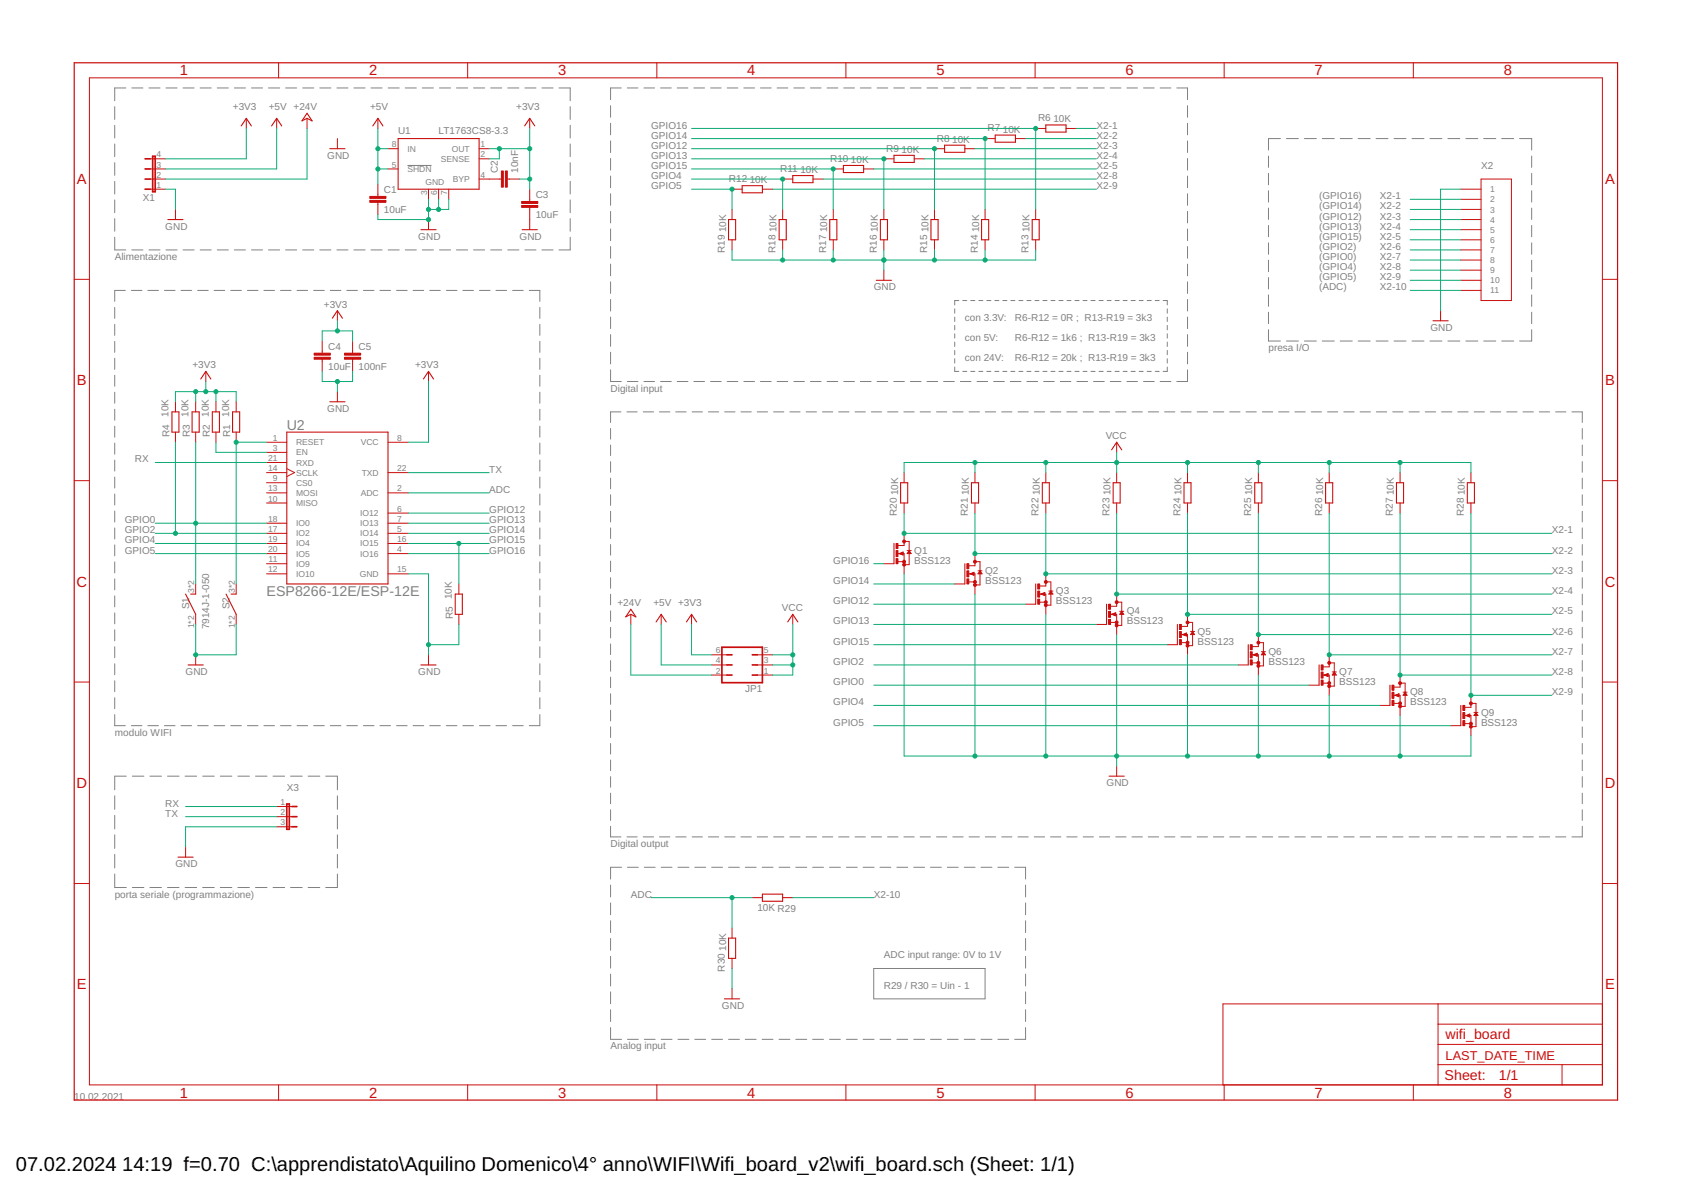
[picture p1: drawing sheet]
<svg xmlns="http://www.w3.org/2000/svg" width="297mm" height="210mm" viewBox="0 0 297 210" stroke-linecap="round" stroke-linejoin="round" font-family="sans-serif">
<g fill="none" stroke="#808080" stroke-width=".18">
<path d="M20.2 18.7v2.3M22.1 15.5h-1.9v2.2M23.2 15.5h1.9M26.2 15.5h1.9M29.1 15.5h2M32.2 15.5h1.9M35.2 15.5h1.9M38.2 15.5h1.9M41.2 15.5h1.9M44.2 15.5h1.9M47.2 15.5h1.9M50.2 15.5h1.9"/>
<path d="M53.2 15.5h1.9M56.2 15.5h1.9M59.2 15.5h1.9M62.2 15.5h1.9M65.2 15.5h1.9M68.2 15.5h1.9M71.2 15.5h1.9M74.2 15.5h1.9M77.2 15.5h1.9M80.2 15.5h1.9M83.2 15.5h1.9M86.2 15.5h1.9"/>
<path d="M89.2 15.5h1.9M92.2 15.5h1.9M95.2 15.5h2M98.2 15.5h2v2.2M100.2 18.7v2.3M107.3 18.6v2M109.1 15.5h-1.8v2M110.2 15.5h1.9M113.1 15.5h1.9M116 15.5h1.9M119 15.5h1.8M121.9 15.5h1.9"/>
<path d="M124.8 15.5h1.9M127.7 15.5h1.9M130.7 15.5h1.8M133.6 15.5h1.9M136.5 15.5h1.9M139.4 15.5h1.9M142.4 15.5h1.8M145.3 15.5h1.9M148.2 15.5h1.9M151.1 15.5h1.9M154.1 15.5h1.8M157 15.5h1.9"/>
<path d="M159.9 15.5h1.9M162.8 15.5h1.9M165.8 15.5h1.8M168.7 15.5h1.9M171.6 15.5h1.9M174.5 15.5h1.9M177.5 15.5h1.8M180.4 15.5h1.9M183.3 15.5h1.9M186.2 15.5h1.9M189.2 15.5h1.9M192.1 15.5h1.9"/>
<path d="M195 15.5h1.9M198 15.5h1.8M200.9 15.5h1.9M203.8 15.5h1.9M206.7 15.5h1.9v2M208.6 18.6v2M20.2 22v2.2M20.2 25.3v2.2M20.2 28.6v2.2M20.2 31.9v2.2M20.2 35.1v2.3M20.2 38.4v2.2"/>
<path d="M71.6 29.1h4.2M100.2 22v2.2M100.2 25.3v2.2M100.2 28.6v2.2M100.2 31.9v2.2M100.2 35.1v2.3M100.2 38.4v2.2M107.3 21.7v2M107.3 24.7v2.1M107.3 27.8v2.1M107.3 30.9v2.1M107.3 34v2.1"/>
<path d="M107.3 37.1v2.1M208.6 21.7v2M208.6 24.7v2.1M208.6 27.8v2.1M208.6 30.9v2.1M208.6 34v2.1M208.6 37.1v2.1M222.8 27.4v2M222.8 30.5v1.9M222.8 33.5v2M222.8 36.6v1.9M222.8 39.6v2"/>
<path d="M224.9 24.3h-2.1v2.1M226 24.3h2.1M229.1 24.3h2.1M232.3 24.3h2.1M235.4 24.3h2.1M238.6 24.3h2.1M241.7 24.3h2.1M244.9 24.3h2.1M248 24.3h2.1M251.2 24.3h2.1M254.3 24.3h2.1M257.5 24.3h2.1"/>
<path d="M260.6 24.3h2.1M263.8 24.3h2.1M266.9 24.3h2.1v2.1M269 27.4v2M269 30.5v1.9M269 33.5v2M269 36.6v1.9M269 39.6v2M20.2 41.7v2.2h1.9M20.2 54v1.9M20.2 57v1.9M20.2 60v1.9"/>
<path d="M22 51h-1.8v1.9M23.1 51h1.8M23.2 43.9h1.9M26 51h1.8M26.2 43.9h1.9M28.9 51h1.9M29.1 43.9h2M31.8 51h1.9M32.2 43.9h1.9M34.7 51h1.9M35.2 43.9h1.9M37.6 51h1.9"/>
<path d="M38.2 43.9h1.9M40.5 51h1.9M41.2 43.9h1.9M43.5 51h1.8M44.2 43.9h1.9M46.4 51h1.8M47.2 43.9h1.9M49.3 51h1.8M50.2 43.9h1.9M52.2 51h1.8M53.2 43.9h1.9M55.1 51h1.9"/>
<path d="M56.2 43.9h1.9M58 51h1.9M59.2 43.9h1.9M60.9 51h1.9M62.2 43.9h1.9M63.8 51h1.9M65.2 43.9h1.9M66.7 51h1.9M68.2 43.9h1.9M69.7 51h1.8M71.2 43.9h1.9M72.6 51h1.8"/>
<path d="M74.2 43.9h1.9M75.5 51h1.8M77.2 43.9h1.9M78.4 51h1.9M80.2 43.9h1.9M81.3 51h1.9M83.2 43.9h1.9M84.2 51h1.9M86.2 43.9h1.9M87.1 51h1.9M89.2 43.9h1.9M90 51h1.9"/>
<path d="M92.2 43.9h1.9M93 51h1.8v1.9M94.8 54v1.9M94.8 57v1.9M94.8 60v1.9M95.2 43.9h2M100.2 41.7v2.2h-2M107.3 40.2v2.1M107.3 43.3v2.1M107.3 46.4v2.1M107.3 49.5v2M107.3 52.6v2"/>
<path d="M107.3 55.7v2M107.3 58.8v2M167.7 54.3v.7M167.7 55.7v.8M167.7 57.2v.7M167.7 58.6v.8M168.4 52.8h-.7v.8M169.1 52.8h.7M170.5 52.8h.7M171.9 52.8h.7M173.3 52.8h.8M174.8 52.8h.7"/>
<path d="M176.1 52.8h.8M177.6 52.8h.7M179 52.8h.7M180.4 52.8h.7M181.8 52.8h.7M183.2 52.8h.7M184.6 52.8h.7M186 52.8h.7M187.4 52.8h.7M188.8 52.8h.7M190.2 52.8h.7M191.6 52.8h.8"/>
<path d="M193.1 52.8h.7M194.5 52.8h.7M195.9 52.8h.7M197.3 52.8h.7M198.7 52.8h.7M200.1 52.8h.7M201.5 52.8h.7M202.9 52.8h.7M204.3 52.8h.7v.8M205 54.3v.7M205 55.7v.8M205 57.2v.7"/>
<path d="M205 58.6v.8M208.6 40.2v2.1M208.6 43.3v2.1M208.6 46.4v2.1M208.6 49.5v2M208.6 52.6v2M208.6 55.7v2M208.6 58.8v2M222.8 57.9v2h2.1M222.8 42.7v2M222.8 45.7v2M222.8 48.7v2.1"/>
<path d="M222.8 51.8v2M222.8 54.8v2.1M226 59.9h2.1M229.1 59.9h2.1M232.3 59.9h2.1M235.4 59.9h2.1M238.6 59.9h2.1M241.7 59.9h2.1M244.9 59.9h2.1M248 59.9h2.1M251.2 59.9h2.1M254.3 59.9h2.1"/>
<path d="M257.5 59.9h2.1M260.6 59.9h2.1M263.8 59.9h2.1M269 42.7v2M269 45.7v2M269 48.7v2.1M269 51.8v2M269 54.8v2.1M269 57.9v2h-2.1M20.2 62.9v2M20.2 65.9v1.9M20.2 68.9v1.9"/>
<path d="M20.2 71.9v1.9M20.2 74.9v1.9M20.2 77.8v2M94.8 62.9v2M94.8 65.9v1.9M94.8 68.9v1.9M94.8 71.9v1.9M94.8 74.9v1.9M94.8 77.8v2M107.3 61.9v2M107.3 65v2h1.8M107.3 75.3v1.8"/>
<path d="M107.3 78.2v1.8M109.1 72.3h-1.8v1.9M110.1 72.3h1.8M110.2 67h1.9M113 72.3h1.8M113.1 67h1.9M115.8 72.3h1.9M116 67h1.9M118.7 72.3h1.8M119 67h1.8M121.6 72.3h1.8M121.9 67h1.9"/>
<path d="M124.4 72.3h1.8M124.8 67h1.9M127.3 72.3h1.8M127.7 67h1.9M130.2 72.3h1.8M130.7 67h1.8M133 72.3h1.8M133.6 67h1.9M135.9 72.3h1.8M136.5 67h1.9M138.7 72.3h1.8M139.4 67h1.9"/>
<path d="M141.6 72.3h1.8M142.4 67h1.8M144.5 72.3h1.8M145.3 67h1.9M147.3 72.3h1.8M148.2 67h1.9M150.2 72.3h1.8M151.1 67h1.9M153.1 72.3h1.8M154.1 67h1.8M155.9 72.3h1.8M157 67h1.9"/>
<path d="M158.8 72.3h1.8M159.9 67h1.9M161.6 72.3h1.8M162.8 67h1.9M164.5 72.3h1.8M165.8 67h1.8M167.4 72.3h1.8M167.7 60.1v.8M167.7 61.6v.7M167.7 63v.8M167.7 64.5v.7h.7M168.7 67h1.9"/>
<path d="M169.1 65.2h.7M170.2 72.3h1.8M170.5 65.2h.7M171.6 67h1.9M171.9 65.2h.7M173.1 72.3h1.8M173.3 65.2h.8M174.5 67h1.9M174.8 65.2h.7M176 72.3h1.8M176.1 65.2h.8M177.5 67h1.8"/>
<path d="M177.6 65.2h.7M178.8 72.3h1.8M179 65.2h.7M180.4 65.2h.7M180.4 67h1.9M181.7 72.3h1.8M181.8 65.2h.7M183.2 65.2h.7M183.3 67h1.9M184.5 72.3h1.9M184.6 65.2h.7M186 65.2h.7"/>
<path d="M186.2 67h1.9M187.4 72.3h1.8M187.4 65.2h.7M188.8 65.2h.7M189.2 67h1.9M190.2 65.2h.7M190.3 72.3h1.8M191.6 65.2h.8M192.1 67h1.9M193.1 65.2h.7M193.1 72.3h1.8M194.5 65.2h.7"/>
<path d="M195 67h1.9M195.9 65.2h.7M196 72.3h1.8M197.3 65.2h.7M198 67h1.8M198.7 65.2h.7M198.8 72.3h1.9M200.1 65.2h.7M200.9 67h1.9M201.5 65.2h.7M201.7 72.3h1.8M202.9 65.2h.7"/>
<path d="M203.8 67h1.9M204.6 72.3h1.8M205 64.5v.7h-.7M205 60.1v.8M205 61.6v.7M205 63v.8M207.4 72.3h1.8M208.6 61.9v2M208.6 65v2h-1.9M210.3 72.3h1.8M213.1 72.3h1.9M216 72.3h1.8"/>
<path d="M218.9 72.3h1.8M221.7 72.3h1.9M224.6 72.3h1.8M227.5 72.3h1.8M230.3 72.3h1.8M233.2 72.3h1.8M236.1 72.3h1.8M238.9 72.3h1.8M241.8 72.3h1.8M244.6 72.3h1.8M247.5 72.3h1.8M250.4 72.3h1.8"/>
<path d="M253.2 72.3h1.8M256.1 72.3h1.8M259 72.3h1.8M261.8 72.3h1.8M264.7 72.3h1.8M267.5 72.3h1.8M270.4 72.3h1.8M273.3 72.3h1.8M276.1 72.3h1.8v1.9M277.9 75.3v1.8M277.9 78.2v1.8M20.2 80.8v1.9"/>
<path d="M20.2 83.8v1.9M20.2 86.8v1.9M20.2 89.8v1.9M20.2 92.7v2M20.2 95.7v1.9M20.2 98.7v1.9M94.8 80.8v1.9M94.8 83.8v1.9M94.8 86.8v1.9M94.8 89.8v1.9M94.8 92.7v2M94.8 95.7v1.9"/>
<path d="M94.8 98.7v1.9M107.3 81.1v1.9M107.3 84v1.9M107.3 86.9v1.9M107.3 89.8v1.9M107.3 92.7v1.9M107.3 95.7v1.8M107.3 98.6v1.8M277.9 81.1v1.9M277.9 84v1.9M277.9 86.9v1.9M277.9 89.8v1.9"/>
<path d="M277.9 92.7v1.9M277.9 95.7v1.8M277.9 98.6v1.8M20.2 101.7v1.9M20.2 104.7v1.9M20.2 107.7v1.9M20.2 110.6v2M20.2 113.6v1.9M20.2 116.6v1.9M20.2 119.6v1.9M94.8 101.7v1.9M94.8 104.7v1.9"/>
<path d="M94.8 107.7v1.9M94.8 110.6v2M94.8 113.6v1.9M94.8 116.6v1.9M94.8 119.6v1.9M107.3 101.5v1.8M107.3 104.4v1.8M107.3 107.3v1.9M107.3 110.2v1.9M107.3 113.1v1.9M107.3 116v1.9M107.3 118.9v1.9"/>
<path d="M277.9 101.5v1.8M277.9 104.4v1.8M277.9 107.3v1.9M277.9 110.2v1.9M277.9 113.1v1.9M277.9 116v1.9M277.9 118.9v1.9M20.2 122.6v1.9M20.2 125.5v2h1.8M20.2 139.8v2.4M22.2 136.3h-2v2.4M23.1 127.5h1.8"/>
<path d="M23.2 136.3h2.1M26 127.5h1.8M26.3 136.3h2.1M28.9 127.5h1.9M29.4 136.3h2.1M31.8 127.5h1.9M32.5 136.3h2M34.7 127.5h1.9M35.6 136.3h2M37.6 127.5h1.9M38.7 136.3h2M40.5 127.5h1.9"/>
<path d="M41.8 136.3h2M43.5 127.5h1.8M44.9 136.3h2M46.4 127.5h1.8M48 136.3h2M49.3 127.5h1.8M51 136.3h2.1M52.2 127.5h1.8M54.1 136.3h2.1M55.1 127.5h1.9M57.2 136.3h2.1v2.4M58 127.5h1.9"/>
<path d="M59.3 139.8v2.4M60.9 127.5h1.9M63.8 127.5h1.9M66.7 127.5h1.9M69.7 127.5h1.8M72.6 127.5h1.8M75.5 127.5h1.8M78.4 127.5h1.9M81.3 127.5h1.9M84.2 127.5h1.9M87.1 127.5h1.9M90 127.5h1.9"/>
<path d="M94.8 122.6v1.9M94.8 125.5v2h-1.8M107.3 121.9v1.8M107.3 124.8v1.8M107.3 127.7v1.8M107.3 130.6v1.9M107.3 133.5v1.9M107.3 136.4v1.9M107.3 139.3v1.9M277.9 121.9v1.8M277.9 124.8v1.8M277.9 127.7v1.8"/>
<path d="M277.9 130.6v1.9M277.9 133.5v1.9M277.9 136.4v1.9M277.9 139.3v1.9M20.2 143.2v2.4M20.2 146.6v2.4M20.2 150.1v2.4M20.2 153.5v2.4h2M23.2 155.9h2.1M26.3 155.9h2.1M29.4 155.9h2.1M32.5 155.9h2"/>
<path d="M35.6 155.9h2M38.7 155.9h2M41.8 155.9h2M44.9 155.9h2M48 155.9h2M51 155.9h2.1M54.1 155.9h2.1M59.3 143.2v2.4M59.3 146.6v2.4M59.3 150.1v2.4M59.3 153.5v2.4h-2.1M107.3 142.2v1.9"/>
<path d="M107.3 145.1v1.9h1.8M107.3 155.5v2M107.3 158.6v2.1M109.2 152.3h-1.9v2.1M110.1 147h1.8M110.2 152.3h1.9M113 147h1.8M113.2 152.3h1.9M115.8 147h1.9M116.1 152.3h1.9M118.7 147h1.8M119.1 152.3h1.9"/>
<path d="M121.6 147h1.8M122 152.3h2M124.4 147h1.8M125 152.3h1.9M127.3 147h1.8M128 152.3h1.9M130.2 147h1.8M130.9 152.3h1.9M133 147h1.8M133.9 152.3h1.9M135.9 147h1.8M136.8 152.3h1.9"/>
<path d="M138.7 147h1.8M139.8 152.3h1.9M141.6 147h1.8M142.7 152.3h2M144.5 147h1.8M145.7 152.3h1.9M147.3 147h1.8M148.7 152.3h1.9M150.2 147h1.8M151.6 152.3h1.9M153.1 147h1.8M154.6 152.3h1.9"/>
<path d="M155.9 147h1.8M157.5 152.3h1.9M158.8 147h1.8M160.5 152.3h1.9M161.6 147h1.8M163.4 152.3h2M164.5 147h1.8M166.4 152.3h1.9M167.4 147h1.8M169.4 152.3h1.9M170.2 147h1.8M172.3 152.3h1.9"/>
<path d="M173.1 147h1.8M175.3 152.3h1.9M176 147h1.8M178.2 152.3h1.9v2.1M178.8 147h1.8M180.1 155.5v2M180.1 158.6v2.1M181.7 147h1.8M184.5 147h1.9M187.4 147h1.8M190.3 147h1.8M193.1 147h1.8"/>
<path d="M196 147h1.8M198.8 147h1.9M201.7 147h1.8M204.6 147h1.8M207.4 147h1.8M210.3 147h1.8M213.1 147h1.9M216 147h1.8M218.9 147h1.8M221.7 147h1.9M224.6 147h1.8M227.5 147h1.8"/>
<path d="M230.3 147h1.8M233.2 147h1.8M236.1 147h1.8M238.9 147h1.8M241.8 147h1.8M244.6 147h1.8M247.5 147h1.8M250.4 147h1.8M253.2 147h1.8M256.1 147h1.8M259 147h1.8M261.8 147h1.8"/>
<path d="M264.7 147h1.8M267.5 147h1.8M270.4 147h1.8M273.3 147h1.8M277.9 145.1v1.9h-1.8M277.9 142.2v1.9M107.3 161.7v2.1M107.3 164.8v2.1M107.3 168v2.1M107.3 171.1v2.1M107.3 174.2v2.1M107.3 177.4v2"/>
<path d="M153.5 170.1h19.5v5.4h-19.5zM180.1 161.7v2.1M180.1 164.8v2.1M180.1 168v2.1M180.1 171.1v2.1M180.1 174.2v2.1M180.1 177.4v2M107.3 180.5v2.1h1.9M110.2 182.6h1.9M113.2 182.6h1.9M116.1 182.6h1.9M119.1 182.6h1.9"/>
<path d="M122 182.6h2M125 182.6h1.9M128 182.6h1.9M130.9 182.6h1.9M133.9 182.6h1.9M136.8 182.6h1.9M139.8 182.6h1.9M142.7 182.6h2M145.7 182.6h1.9M148.7 182.6h1.9M151.6 182.6h1.9M154.6 182.6h1.9"/>
<path d="M157.5 182.6h1.9M160.5 182.6h1.9M163.4 182.6h2M166.4 182.6h1.9M169.4 182.6h1.9M172.3 182.6h1.9M175.3 182.6h1.9M180.1 180.5v2.1h-1.9"/>
</g>
<g fill="none" stroke="#c90d0c" stroke-width=".18">
<path d="M15.7 13.7h265.8v176.9h-265.8zM48.9 11v2.7M82.1 11v2.7M115.4 11v2.7M148.6 11v2.7M181.8 11v2.7M215 11v2.7M248.3 11v2.7M26.4 29.7h2.6M26.4 27.9h2.6M26.4 31.5h2.6M26.4 33.2h2.6"/>
<path d="M30.8 36.8v1.8M43.3 20.8v1.8M48.6 20.8v1.8M53.9 20.8v1.8M59.3 24.3v1.8M66.4 20.8v1.8M66.4 32.3v2.2M66.4 35.6v2.1M68.2 26.1h1.7M68.2 29.7h1.7M75.3 33.2v1.8M75.3 38.6v1.7"/>
<path d="M77 33.2v1.8M78.8 33.2v1.8M84.2 26.1h1.7M84.2 27.9h1.7M84.2 31.5h3.9M89.1 31.5h2.2M93 20.8v1.8M93 33.2v2.2M93 36.4v3.9M128.6 33.2h1.8M128.6 36.8v1.8M133.9 33.2h1.8"/>
<path d="M137.5 31.5h1.8M137.5 36.8v1.8M142.8 31.5h1.8M146.4 29.7h1.7M146.4 36.8v1.8M151.7 29.7h1.8M155.3 27.9h1.7M155.3 36.8v1.8M160.6 27.9h1.8M164.1 26.1h1.8M164.1 36.8v1.8M169.5 26.1h1.8"/>
<path d="M173 24.3h1.8M173 36.8v1.8M178.4 24.3h1.7M181.9 22.6h1.8M181.9 36.8v1.8M187.3 22.6h1.7M256.6 33.2h3.6M256.6 38.6h3.6M256.6 36.8h3.6M256.6 35h3.6M260.2 31.5h5.3v21.3h-5.3zM13 49.1h2.7"/>
<path d="M56.6 59.9v2.1M59.3 54.6v1.7M61.9 59.9v2.1M128.6 42.1v1.8M137.5 42.1v1.8M146.4 42.1v1.8M155.3 42.1v1.8M155.3 47.5v1.7M164.1 42.1v1.8M173 42.1v1.8M181.9 42.1v1.8M253 54.6v1.7"/>
<path d="M256.6 45.7h3.6M256.6 43.9h3.6M256.6 42.1h3.6M256.6 40.3h3.6M256.6 47.5h3.6M256.6 49.2h3.6M256.6 51h3.6M281.5 49.1h2.6M30.8 70.6v1.7M30.8 75.9v1.8M34.4 70.6v1.7M34.4 75.9v1.8"/>
<path d="M36.2 65.2v1.8M37.9 70.6v1.7M37.9 75.9v1.8M41.5 70.6v1.7M41.5 75.9v1.8M46.8 77.7h3.6M46.8 79.5h3.6M56.6 63.1v2.1M59.3 68.8v1.8M61.9 63.1v2.1M68.2 77.7h3.5M75.3 65.2v1.8"/>
<path d="M196.2 77.7v1.8M13 84.4h2.7M46.8 97.2h3.6M46.8 99h3.6M46.8 86.6h3.6M46.8 93.7h3.6M46.8 91.9h3.6M46.8 95.5h3.6M46.8 81.2h3.6M46.8 83h3.6M46.8 88.3h3.6M46.8 84.8h3.6"/>
<path d="M50.4 82.3l1.4 .7-1.4 .7M68.2 97.2h3.5M68.2 86.6h3.5M68.2 93.7h3.5M68.2 90.1h3.5M68.2 91.9h3.5M68.2 95.5h3.5M68.2 83h3.5M155.3 99h1.7M157.8 97.2h1v3.6M157.8 98.7h1M157.9 97.2l.7-.2v.5z"/>
<path d="M158.8 83v1.8M158.8 88.3v1.8M158.8 93.7v2.1h-1M158.8 95.1h.9v4.1h-.9M159.3 96.7h.8M159.7 96.7l.4 .5h-.8zM171.3 98.7h.8v4h-.8M171.3 83v1.8M171.3 88.3v1.8M171.3 97.2v2.2h-1.1M183.7 83v1.8M183.7 88.3v1.8"/>
<path d="M196.2 83v1.8M196.2 88.3v1.8M208.6 83v1.8M208.6 88.3v1.8M221 83v1.8M221 88.3v1.8M233.5 83v1.8M233.5 88.3v1.8M245.9 83v1.8M245.9 88.3v1.8M258.4 83v1.8M258.4 88.3v1.8"/>
<path d="M281.5 84.4h2.6M13 119.8h2.7M34.4 102.6v1.8M34.4 107.9v1.8M34.4 115v1.8M41.5 102.6v1.8M41.5 107.9v1.8M46.8 100.8h3.6M68.2 100.8h3.5M75.3 115v1.8M80.6 102.6v1.8M80.6 107.9v1.8"/>
<path d="M110.8 107.9v1.8M116.1 107.9v1.8M121.5 107.9v1.8M125 118.6h2.7M125 116.8h2.7M125 115h2.7M133 118.6h2.7M133 116.8h2.7M133 115h2.7M139.3 107.9v1.8M167.7 102.6h1.8M170.2 100.8h1.1v3.6"/>
<path d="M170.2 102.2h1.1M170.4 100.8l.7-.3v.5zM171.8 100.3h.7M172.1 100.3l.4 .5h-.7zM180.1 106.1h1.8M182.6 104.4h1.1v3.5M182.6 105.8h1.1M182.8 104.4l.7-.3v.5zM183.7 102.2h.9v4.1h-.9M183.7 100.8v2.1h-1.1M184.2 103.8h.8M184.6 103.8l.4 .6h-.8z"/>
<path d="M192.6 109.7h1.8M195.1 107.9h1.1v3.6M195.1 109.3h1.1M195.3 107.9l.7-.3v.6zM196.2 105.8h.8v4.1h-.8M196.2 104.4v2.1h-1.1M196.7 107.4h.7M197 107.4l.4 .5h-.7zM205 113.2h1.8M207.5 111.5h1.1v3.5M207.5 112.9h1.1M207.7 111.5l.7-.3v.5z"/>
<path d="M208.6 109.3h.9v4.1h-.9M208.6 107.9v2.1h-1.1M209.1 110.9h.7M209.5 110.9l.3 .6h-.7zM217.5 116.8h1.8M220 115h1v3.6M220 116.4h1M220.2 115l.7-.3v.6zM221 111.5v2.1h-1M221 112.9h.9v4.1h-.9M221.6 114.5h.7M221.9 114.5l.4 .5h-.7z"/>
<path d="M232.4 120h1.1M232.4 118.6h1.1v3.5M232.6 118.6l.7-.3v.5zM233.5 115v2.1h-1.1M233.5 116.4h.9v4.1h-.9M234 118h.7M234.4 118l.3 .6h-.7zM245.9 118.6v2.1h-1M245.9 120h.9v4.1h-.9M281.5 119.8h2.6M196.2 134.6v1.7M229.9 120.4h1.8"/>
<path d="M242.4 123.9h1.8M244.9 122.1h1v3.6M244.9 123.5h1M245 122.1l.7-.2v.5zM246.5 121.6h.7M246.8 121.6l.4 .5h-.7zM254.8 127.5h1.8M257.3 125.7h1.1v3.5M257.3 127.1h1.1M257.5 125.7l.7-.3v.5zM258.4 123.5h.9v4.1h-.9M258.4 122.1v2.1h-1.1"/>
<path d="M258.9 125.1h.7M259.3 125.1l.3 .6h-.7zM13 155.2h2.7M32.6 148.8v1.8M48.6 145.2h2.7M48.6 143.4h2.7M48.6 141.7h2.7M132.1 157.7h1.8M137.5 157.7h1.8M281.5 155.2h2.6M128.6 163v1.8M128.6 168.3v1.8"/>
<path d="M128.6 173.7v1.8M252.6 176.3v14.3M252.6 179.9h28.9M281.5 176.3h-66.7v14.3M48.9 190.6v2.6M82.1 190.6v2.6M115.4 190.6v2.6M148.6 190.6v2.6M181.8 190.6v2.6M215 190.6v2.6M248.3 190.6v2.6M252.6 187h28.9"/>
<path d="M252.6 183.5h28.9M274.4 187v3.6"/>
</g>
<path d="M13 11h271.1v182.2h-271.1z" fill="none" stroke="#c90d0c" stroke-width=".21"/>
<g fill="none" stroke="#c90d0c" stroke-width=".19">
<path d="M53.9 19.9l.9 1.3-.9-.4-.9 .4zM29.5 38.6h2.7M42.4 22.1l.9-1.3 .9 1.3M47.7 22.1l.9-1.3 .9 1.3M57.9 26.1h2.7M65.5 22.1l.9-1.3 .9 1.3M69.9 24.3h14.3v8.9h-14.3zM92.2 22.1l.8-1.3 .9 1.3M128 38.6h1.2v3.5h-1.2zM130.4 32.6h3.5v1.3h-3.5zM136.9 38.6h1.2v3.5h-1.2zM139.3 30.8h3.5v1.3h-3.5z"/>
<path d="M145.8 38.6h1.2v3.5h-1.2zM148.1 29.1h3.6v1.2h-3.6zM154.6 38.6h1.3v3.5h-1.3zM157 27.3h3.6v1.2h-3.6zM163.5 38.6h1.3v3.5h-1.3zM165.9 25.5h3.6v1.3h-3.6zM172.4 38.6h1.3v3.5h-1.3zM174.8 23.7h3.6v1.3h-3.6zM181.3 38.6h1.2v3.5h-1.2zM183.7 21.9h3.6v1.3h-3.6zM58.4 55.9l.9-1.3 .9 1.3M73.9 40.3h2.7"/>
<path d="M91.7 40.3h2.7M153.9 49.2h2.7M251.7 56.3h2.7M30.2 72.3h1.2v3.6h-1.2zM33.7 72.3h1.3v3.6h-1.3zM35.3 66.6l.9-1.4 .8 1.4M37.3 72.3h1.2v3.6h-1.2zM40.9 72.3h1.2v3.6h-1.2zM50.4 75.9h17.8v26.7h-17.8zM57.9 70.6h2.7M74.4 66.6l.9-1.4 .9 1.4M195.3 79l.9-1.3 .8 1.3"/>
<path d="M157 95.5v3.5M158.1 97.2l.5 .2v-.4l-.4 .2M158.2 84.8h1.2v3.5h-1.2zM159.7 96.9l.2 .3h-.4zM169.5 99v3.6M170.6 84.8h1.3v3.5h-1.3zM183.1 84.8h1.2v3.5h-1.2zM195.5 84.8h1.3v3.5h-1.3zM208 84.8h1.2v3.5h-1.2zM220.4 84.8h1.3v3.5h-1.3zM232.9 84.8h1.2v3.5h-1.2zM245.3 84.8h1.2v3.5h-1.2z"/>
<path d="M257.7 84.8h1.3v3.5h-1.3zM32.6 104.4l1.8 3.5M33 116.8h2.7M33.5 104.4h.9M39.7 104.4l1.8 3.5M40.6 104.4h.9M73.9 116.8h2.7M80 104.4h1.2v3.5h-1.2zM110.8 107l.9 1.4-.9-.5-.9 .5zM115.3 109.2l.8-1.3 .9 1.3M120.6 109.2l.9-1.3 .9 1.3M138.4 109.2l.9-1.3 .8 1.3"/>
<path d="M170.6 100.8l.4 .2v-.4l-.4 .2M172.1 100.4l.2 .3h-.3zM181.9 102.6v3.5M183 104.4l.4 .1v-.3l-.3 .2M184.6 104l.2 .3h-.4zM194.4 106.1v3.6M195.4 107.9l.5 .2v-.4l-.4 .2M197 107.5l.2 .3h-.3zM206.8 109.7v3.5M207.9 111.5l.4 .1v-.3l-.3 .2M209.5 111.1l.2 .3h-.4zM219.3 113.2v3.6"/>
<path d="M220.3 115l.5 .2v-.4l-.4 .2M221.9 114.7l.2 .2h-.4zM231.7 116.8v3.6M232.8 118.6l.4 .1v-.3l-.3 .2M234.4 118.2l.1 .3h-.3zM194.8 136.3h2.7M244.2 120.4v3.5M245.2 122.1l.5 .2v-.4l-.4 .2M246.8 121.8l.2 .2h-.4zM256.6 123.9v3.6M257.7 125.7l.4 .2v-.4l-.4 .2M259.3 125.3l.1 .3h-.3z"/>
<path d="M31.3 150.6h2.6M133.9 157.1h3.6v1.2h-3.6zM127.3 175.5h2.6M128 164.8h1.2v3.5h-1.2z"/>
</g>
<g fill="#c90d0c" stroke="#c90d0c" stroke-width=".18">
<path d="M55.2 62.8h2.8v.3h-2.8z"/>
<path d="M55.2 62h2.8v.4h-2.8z"/>
<path d="M60.5 62.8h2.9v.3h-2.9z"/>
<path d="M60.5 62h2.9v.4h-2.9z"/>
<path d="M157.4 95.5h.3v.9h-.3z"/>
<path d="M157.4 98.1h.3v.9h-.3z"/>
<path d="M157.4 96.7h.3v1.1h-.3z"/>
<path d="M169.8 99h.4v.9h-.4z"/>
<path d="M169.8 101.7h.4v.9h-.4z"/>
<path d="M169.8 100.3h.4v1h-.4z"/>
<path d="M182.3 102.6h.3v.9h-.3z"/>
<path d="M182.3 105.2h.3v.9h-.3z"/>
<path d="M182.3 103.8h.3v1.1h-.3z"/>
<path d="M194.7 106.1h.4v.9h-.4z"/>
<path d="M194.7 108.8h.4v.9h-.4z"/>
<path d="M194.7 107.4h.4v1h-.4z"/>
<path d="M244.5 120.4h.4v.8h-.4z"/>
<path d="M244.5 123h.4v.9h-.4z"/>
<path d="M244.5 121.6h.4v1.1h-.4z"/>
<path d="M257 123.9h.3v.9h-.3z"/>
<path d="M257 126.6h.3v.9h-.3z"/>
<path d="M257 125.2h.3v1h-.3z"/>
<path d="M65 35.2h2.8v.3h-2.8z"/>
<path d="M65 34.5h2.8v.3h-2.8z"/>
<path d="M91.6 36.1h2.9v.3h-2.9z"/>
<path d="M91.6 35.4h2.9v.3h-2.9z"/>
<path d="M88.8 30h.3v2.9h-.3z"/>
<path d="M88.1 30h.3v2.9h-.3z"/>
<path d="M207.2 109.7h.3v.9h-.3z"/>
<path d="M207.2 112.4h.3v.8h-.3z"/>
<path d="M207.2 110.9h.3v1.1h-.3z"/>
<path d="M232.1 116.8h.3v.9h-.3z"/>
<path d="M232.1 119.5h.3v.9h-.3z"/>
<path d="M232.1 118h.3v1.1h-.3z"/>
<path d="M219.6 113.2h.4v.9h-.4z"/>
<path d="M219.6 115.9h.4v.9h-.4z"/>
<path d="M219.6 114.5h.4v1h-.4z"/>
</g>
<g fill="#c90d0c" stroke="#c90d0c" stroke-width=".18">
<circle cx="158.8" cy="99.2" r=".25"/>
<circle cx="158.8" cy="98.7" r=".25"/>
<circle cx="158.8" cy="95.1" r=".25"/>
<circle cx="171.3" cy="102.7" r=".25"/>
<circle cx="171.3" cy="102.2" r=".25"/>
<circle cx="171.3" cy="98.7" r=".25"/>
<circle cx="183.7" cy="106.3" r=".25"/>
<circle cx="183.7" cy="105.8" r=".25"/>
<circle cx="183.7" cy="102.2" r=".25"/>
<circle cx="196.2" cy="109.9" r=".25"/>
<circle cx="196.2" cy="109.3" r=".25"/>
<circle cx="196.2" cy="105.8" r=".25"/>
<circle cx="245.9" cy="124.1" r=".25"/>
<circle cx="245.9" cy="123.5" r=".25"/>
<circle cx="245.9" cy="120" r=".25"/>
<circle cx="258.4" cy="127.6" r=".25"/>
<circle cx="258.4" cy="127.1" r=".25"/>
<circle cx="258.4" cy="123.5" r=".25"/>
<circle cx="208.6" cy="113.4" r=".25"/>
<circle cx="208.6" cy="112.9" r=".25"/>
<circle cx="208.6" cy="109.3" r=".25"/>
<circle cx="233.5" cy="120.5" r=".25"/>
<circle cx="233.5" cy="120" r=".25"/>
<circle cx="233.5" cy="116.4" r=".25"/>
<circle cx="221" cy="117" r=".25"/>
<circle cx="221" cy="116.4" r=".25"/>
<circle cx="221" cy="112.9" r=".25"/>
</g>
<g fill="none" stroke="#c90d0c" stroke-width=".3">
<path d="M25.5 29.7h.9M25.5 31.5h.9M25.5 33.2h.9M25.5 27.9h.9M26.8 27.5h.5v6.2h-.5zM126.8 113.7h7.1v6.2h-7.1zM127.7 118.6h.9M127.7 116.8h.9M127.7 115h.9M132.1 118.6h.9M132.1 116.8h.9M132.1 115h.9"/>
<path d="M50.4 141.2h.4v4.5h-.4zM51.3 145.2h.9M51.3 143.4h.9M51.3 141.7h.9"/>
</g>
<g fill="none" stroke="#0dab76" stroke-width=".18">
<path d="M29 33.2h1.8v3.6M43.3 22.6v5.3h-14.3M48.6 22.6v7.1h-19.6M53.9 22.6v8.9h-24.9M66.4 26.1h1.8M66.4 22.6v9.7M66.4 29.7h1.8M75.3 35v3.6h-8.9v-.9M77 35v1.8M78.8 35v1.8h-3.5M85.9 26.1h7.1M87.7 26.1v1.8h-1.8"/>
<path d="M91.3 31.5h1.7M93 22.6v10.6M121.5 26.1h42.6v10.7M121.5 27.9h33.8v8.9M121.5 31.5h16v5.3M121.5 33.2h7.1v3.6M121.5 29.7h24.9v7.1M121.5 24.3h51.5v12.5M121.5 22.6h60.4v14.2M135.7 33.2h56.9M144.6 31.5h48M153.5 29.7h39.1"/>
<path d="M162.4 27.9h30.2M171.3 26.1h21.3M180.1 24.3h12.5M189 22.6h3.6M247.7 36.8h8.9M247.7 38.6h8.9M247.7 35h8.9M256.6 33.2h-3.6v21.4M56.6 59.9v-1.8h5.3v1.8M59.3 56.3v1.8M128.6 43.9v1.8h53.3v-1.8M137.5 43.9v1.8"/>
<path d="M146.4 43.9v1.8M155.3 43.9v3.6M164.1 43.9v1.8M173 43.9v1.8M247.7 45.7h8.9M247.7 40.3h8.9M247.7 42.1h8.9M247.7 43.9h8.9M247.7 47.5h8.9M247.7 49.2h8.9M247.7 51h8.9M30.8 70.6v-1.8h10.7v1.8"/>
<path d="M30.8 77.7v16M34.4 68.8v1.8M34.4 77.7v24.9M36.2 67v1.8M37.9 68.8v1.8M37.9 77.7v1.8h8.9M46.8 77.7h-5.3v24.9M56.6 65.2v1.8h5.3v-1.8M59.3 67v1.8M75.3 67v10.7h-3.6M196.2 79.5v3.5M27.3 93.7h19.5"/>
<path d="M27.3 97.2h19.5M27.3 81.2h19.5M27.3 91.9h19.5M27.3 95.5h19.5M71.7 93.7h14.2M71.7 97.2h14.2M71.7 91.9h14.2M71.7 95.5h14.2M71.7 83h14.2M71.7 86.6h14.2M71.7 90.1h14.2M80.6 95.5v7.1"/>
<path d="M153.5 99h1.8M158.8 83v-1.8h99.6v1.8M158.8 90.1v3.6h113.8M171.3 81.2v1.8M171.3 90.1v7.1h101.3M183.7 81.2v1.8M183.7 90.1v10.7h88.9M196.2 90.1v14.3h76.4M208.6 81.2v1.8M208.6 90.1v17.8h64M221 81.2v1.8M221 90.1v21.4h51.6"/>
<path d="M233.5 90.1v24.9h39.1M233.5 81.2v1.8M245.9 81.2v1.8M245.9 90.1v28.5h26.7M258.4 90.1v32h14.2M34.4 109.7v5.3h7.1v-5.3M71.7 100.8h3.6v14.2M80.6 109.7v3.5h-5.3M110.8 109.7v8.9h14.2M116.1 109.7v7.1h8.9M121.5 109.7v5.3h3.5M135.7 115h3.6"/>
<path d="M135.7 116.8h3.6M139.3 109.7v8.9h-3.6M153.5 113.2h51.5M153.5 116.8h64M153.5 106.1h26.6M153.5 109.7h39.1M153.5 102.6h14.2M158.8 100.8v32h99.6v-3.6M171.3 104.4v28.4M183.7 107.9v24.9M196.2 111.5v23.1M208.6 115v17.8"/>
<path d="M221 118.6v14.2M153.5 120.4h76.4M153.5 123.9h88.9M153.5 127.5h101.3M233.5 122.1v10.7M245.9 125.7v7.1M32.6 141.7h16M32.6 143.4h16M48.6 145.2h-16v3.6M114.4 157.7h17.7M128.6 157.7v5.3M139.3 157.7h14.2"/>
<path d="M128.6 170.1v3.6"/>
</g>
<g fill="#0dab76" stroke="#0dab76" stroke-width=".18">
<circle cx="87.7" cy="26.1" r=".36"/>
<circle cx="93" cy="31.5" r=".36"/>
<circle cx="93" cy="26.1" r=".36"/>
<circle cx="59.3" cy="58.1" r=".36"/>
<circle cx="37.9" cy="68.8" r=".36"/>
<circle cx="34.4" cy="68.8" r=".36"/>
<circle cx="36.2" cy="68.8" r=".36"/>
<circle cx="75.3" cy="36.8" r=".36"/>
<circle cx="77" cy="36.8" r=".36"/>
<circle cx="75.3" cy="38.6" r=".36"/>
<circle cx="59.3" cy="67" r=".36"/>
<circle cx="171.3" cy="132.8" r=".36"/>
<circle cx="183.7" cy="132.8" r=".36"/>
<circle cx="196.2" cy="132.8" r=".36"/>
<circle cx="221" cy="132.8" r=".36"/>
<circle cx="245.9" cy="132.8" r=".36"/>
<circle cx="208.6" cy="132.8" r=".36"/>
<circle cx="233.5" cy="132.8" r=".36"/>
<circle cx="75.3" cy="113.2" r=".36"/>
<circle cx="34.4" cy="115" r=".36"/>
<circle cx="137.5" cy="45.7" r=".36"/>
<circle cx="146.4" cy="45.7" r=".36"/>
<circle cx="155.3" cy="45.7" r=".36"/>
<circle cx="164.1" cy="45.7" r=".36"/>
<circle cx="173" cy="45.7" r=".36"/>
<circle cx="66.4" cy="29.7" r=".36"/>
<circle cx="66.4" cy="26.1" r=".36"/>
<circle cx="158.8" cy="93.7" r=".36"/>
<circle cx="171.3" cy="97.2" r=".36"/>
<circle cx="183.7" cy="100.8" r=".36"/>
<circle cx="196.2" cy="104.4" r=".36"/>
<circle cx="208.6" cy="107.9" r=".36"/>
<circle cx="221" cy="111.5" r=".36"/>
<circle cx="233.5" cy="115" r=".36"/>
<circle cx="171.3" cy="81.2" r=".36"/>
<circle cx="183.7" cy="81.2" r=".36"/>
<circle cx="196.2" cy="81.2" r=".36"/>
<circle cx="221" cy="81.2" r=".36"/>
<circle cx="245.9" cy="81.2" r=".36"/>
<circle cx="208.6" cy="81.2" r=".36"/>
<circle cx="233.5" cy="81.2" r=".36"/>
<circle cx="139.3" cy="115" r=".36"/>
<circle cx="139.3" cy="116.8" r=".36"/>
<circle cx="41.5" cy="77.7" r=".36"/>
<circle cx="34.4" cy="91.9" r=".36"/>
<circle cx="80.6" cy="95.5" r=".36"/>
<circle cx="146.4" cy="29.7" r=".36"/>
<circle cx="128.6" cy="157.7" r=".36"/>
<circle cx="245.9" cy="118.6" r=".36"/>
<circle cx="30.8" cy="93.7" r=".36"/>
<circle cx="137.5" cy="31.5" r=".36"/>
<circle cx="128.6" cy="33.2" r=".36"/>
<circle cx="164.1" cy="26.1" r=".36"/>
<circle cx="155.3" cy="27.9" r=".36"/>
<circle cx="173" cy="24.3" r=".36"/>
<circle cx="181.9" cy="22.6" r=".36"/>
<circle cx="258.4" cy="122.1" r=".36"/>
</g>
<g font-size="3.5">
<text x="2.8" y="205.7">07.02.2024</text>
<text x="21.5" y="205.7">14:19 f=0.70 C:\apprendistato\Aquilino Domenico\4° anno\WIFI\Wifi_board_v2\wifi_board.sch (Sheet: 1/1)</text>
</g>
<g font-size="2.6" fill="#c90d0c">
<text x="31.6" y="13.3">1</text>
<text x="64.8" y="13.3">2</text>
<text x="98" y="13.3">3</text>
<text x="131.3" y="13.3">4</text>
<text x="164.5" y="13.3">5</text>
<text x="197.7" y="13.3">6</text>
<text x="230.9" y="13.3">7</text>
<text x="264.2" y="13.3">8</text>
<text x="13.5" y="32.3">A</text>
<text x="282" y="32.3">A</text>
<text x="13.5" y="67.7">B</text>
<text x="282" y="67.7">B</text>
<text x="13.4" y="103">C</text>
<text x="281.9" y="103">C</text>
<text x="13.4" y="138.4">D</text>
<text x="281.9" y="138.4">D</text>
<text x="13.5" y="173.8">E</text>
<text x="282" y="173.8">E</text>
<text x="31.6" y="192.8">1</text>
<text x="64.8" y="192.8">2</text>
<text x="98" y="192.8">3</text>
<text x="131.3" y="192.8">4</text>
<text x="164.5" y="192.8">5</text>
<text x="197.7" y="192.8">6</text>
<text x="230.9" y="192.8">7</text>
<text x="264.2" y="192.8">8</text>
</g>
<g font-size="2.5" fill="#808080">
<text x="50.4" y="75.5">U2</text>
<text x="46.8" y="104.7">ESP8266-12E/ESP-12E</text>
</g>
<g font-size="2.5" fill="#c90d0c">
<text x="253.9" y="182.6">wifi_board</text>
<text x="253.8" y="189.8">Sheet:</text>
<text x="263.3" y="189.7">1/1</text>
</g>
<text font-size="2.2" fill="#c90d0c" x="253.9" y="186.1">LAST_DATE_TIME</text>
<g font-size="1.8" fill="#808080">
<text x="40.9" y="19.4">+3V3</text>
<text x="47.2" y="19.4">+5V +24V</text>
<text x="65" y="19.4">+5V</text>
<text x="69.9" y="23.5">U1</text>
<text x="77" y="23.5">LT1763CS8-3.3</text>
<text x="90.7" y="19.4">+3V3</text>
<text x="114.4" y="22.6">GPIO16</text>
<text x="173.5" y="23.1">R7</text>
<text x="176.2" y="23.3">10K</text>
<text x="182.4" y="21.3">R6</text>
<text x="185" y="21.5">10K</text>
<text x="192.6" y="22.6">X2-1</text>
<text x="57.5" y="27.9">GND</text>
<text x="114.4" y="29.7">GPIO15</text>
<text x="114.4" y="26.1">GPIO12</text>
<text x="114.4" y="27.9">GPIO13</text>
<text x="114.4" y="24.4">GPIO14</text>
<text x="145.8" y="28.4">R10</text>
<text x="149.5" y="28.6">10K</text>
<text x="155.7" y="26.6">R9</text>
<text x="158.4" y="26.8">10K</text>
<text x="164.6" y="24.9">R8</text>
<text x="167.3" y="25.1">10K</text>
<text x="192.6" y="24.4">X2-2</text>
<text x="192.6" y="26.1">X2-3</text>
<text x="192.6" y="27.9">X2-4</text>
<text x="192.6" y="29.7">X2-5</text>
<text x="260.2" y="29.7">X2</text>
<text x="25.1" y="35.4">X1</text>
<text x="67.4" y="33.9">C1</text>
<text x="87.4" y="30.4" transform="rotate(-90 87.4 30.4)">C2</text>
<text x="91" y="30.4" transform="rotate(-90 91 30.4)">10nF</text>
<text x="94.1" y="34.7">C3</text>
<text x="114.4" y="31.5">GPIO4</text>
<text x="114.4" y="33.2">GPIO5</text>
<text x="128" y="32">R12</text>
<text x="131.7" y="32.2">10K</text>
<text x="137.1" y="30.2">R11</text>
<text x="140.6" y="30.4">10K</text>
<text x="192.6" y="31.5">X2-8</text>
<text x="192.6" y="33.2">X2-9</text>
<text x="231.7" y="35">(GPIO16)</text>
<text x="242.4" y="35">X2-1</text>
<text x="29" y="40.3">GND</text>
<text x="67.4" y="37.4">10uF</text>
<text x="94.1" y="38.3">10uF</text>
<text x="127.5" y="40.8" transform="rotate(-90 127.5 40.8)">10K</text>
<text x="136.4" y="40.8" transform="rotate(-90 136.4 40.8)">10K</text>
<text x="145.3" y="40.8" transform="rotate(-90 145.3 40.8)">10K</text>
<text x="154.2" y="40.8" transform="rotate(-90 154.2 40.8)">10K</text>
<text x="163.1" y="40.8" transform="rotate(-90 163.1 40.8)">10K</text>
<text x="172" y="40.8" transform="rotate(-90 172 40.8)">10K</text>
<text x="180.9" y="40.8" transform="rotate(-90 180.9 40.8)">10K</text>
<text x="231.7" y="36.8">(GPIO14)</text>
<text x="231.7" y="38.6">(GPIO12)</text>
<text x="231.7" y="40.3">(GPIO13)</text>
<text x="242.4" y="36.8">X2-2</text>
<text x="242.4" y="38.6">X2-3</text>
<text x="242.4" y="40.3">X2-4</text>
<text x="20.1" y="45.7">Alimentazione</text>
<text x="73.5" y="42.1">GND</text>
<text x="91.3" y="42.1">GND</text>
<text x="127.3" y="44.5" transform="rotate(-90 127.3 44.5)">R19</text>
<text x="136.2" y="44.5" transform="rotate(-90 136.2 44.5)">R18</text>
<text x="145.1" y="44.5" transform="rotate(-90 145.1 44.5)">R17</text>
<text x="154" y="44.5" transform="rotate(-90 154 44.5)">R16</text>
<text x="162.9" y="44.5" transform="rotate(-90 162.9 44.5)">R15</text>
<text x="171.8" y="44.5" transform="rotate(-90 171.8 44.5)">R14</text>
<text x="180.7" y="44.5" transform="rotate(-90 180.7 44.5)">R13</text>
<text x="231.7" y="42.1">(GPIO15)</text>
<text x="231.7" y="43.9">(GPIO2)</text>
<text x="231.7" y="45.7">(GPIO0)</text>
<text x="231.7" y="47.5">(GPIO4)</text>
<text x="242.4" y="42.1">X2-5</text>
<text x="242.4" y="43.9">X2-6</text>
<text x="242.4" y="45.7">X2-7</text>
<text x="242.4" y="47.5">X2-8</text>
<text x="153.5" y="51">GND</text>
<text x="231.7" y="49.2">(GPIO5)</text>
<text x="231.7" y="51">(ADC)</text>
<text x="242.4" y="49.2">X2-9</text>
<text x="242.4" y="51">X2-10</text>
<text x="56.9" y="54">+3V3</text>
<text x="169.5" y="56.3">con 3.3V:</text>
<text x="169.5" y="59.9">con 5V:</text>
<text x="178.3" y="56.3">R6-R12 = 0R ; R13-R19 = 3k3</text>
<text x="178.3" y="59.9">R6-R12 = 1k6 ; R13-R19 = 3k3</text>
<text x="251.3" y="58.1">GND</text>
<text x="33.8" y="64.7">+3V3</text>
<text x="57.7" y="65">10uF</text>
<text x="57.7" y="61.4">C4</text>
<text x="63" y="65">100nF</text>
<text x="63" y="61.4">C5</text>
<text x="72.9" y="64.7">+3V3</text>
<text x="169.5" y="63.5">con 24V:</text>
<text x="178.3" y="63.5">R6-R12 = 20k ; R13-R19 = 3k3</text>
<text x="222.8" y="61.7">presa I/O</text>
<text x="107.3" y="68.8">Digital input</text>
<text x="29.6" y="73.2" transform="rotate(-90 29.6 73.2)">10K</text>
<text x="29.8" y="76.8" transform="rotate(-90 29.8 76.8)">R4</text>
<text x="33.1" y="73.2" transform="rotate(-90 33.1 73.2)">10K</text>
<text x="33.3" y="76.8" transform="rotate(-90 33.3 76.8)">R3</text>
<text x="36.7" y="73.2" transform="rotate(-90 36.7 73.2)">10K</text>
<text x="36.9" y="76.8" transform="rotate(-90 36.9 76.8)">R2</text>
<text x="40.2" y="73.2" transform="rotate(-90 40.2 73.2)">10K</text>
<text x="40.4" y="76.8" transform="rotate(-90 40.4 76.8)">R1</text>
<text x="57.5" y="72.3">GND</text>
<text x="194.2" y="77.2">VCC</text>
<text x="23.7" y="81.2">RX</text>
<text x="85.9" y="83">TX</text>
<text x="85.9" y="86.6">ADC</text>
<text x="157.8" y="87" transform="rotate(-90 157.8 87)">10K</text>
<text x="170.2" y="87" transform="rotate(-90 170.2 87)">10K</text>
<text x="182.6" y="87" transform="rotate(-90 182.6 87)">10K</text>
<text x="195.1" y="87" transform="rotate(-90 195.1 87)">10K</text>
<text x="207.5" y="87" transform="rotate(-90 207.5 87)">10K</text>
<text x="220" y="87" transform="rotate(-90 220 87)">10K</text>
<text x="232.4" y="87" transform="rotate(-90 232.4 87)">10K</text>
<text x="244.9" y="87" transform="rotate(-90 244.9 87)">10K</text>
<text x="257.3" y="87" transform="rotate(-90 257.3 87)">10K</text>
<text x="21.9" y="91.9">GPIO0</text>
<text x="21.9" y="93.7">GPIO2</text>
<text x="21.9" y="95.5">GPIO4</text>
<text x="85.9" y="95.5">GPIO15</text>
<text x="85.9" y="90.1">GPIO12</text>
<text x="85.9" y="91.9">GPIO13</text>
<text x="85.9" y="93.7">GPIO14</text>
<text x="157.6" y="90.7" transform="rotate(-90 157.6 90.7)">R20</text>
<text x="170" y="90.7" transform="rotate(-90 170 90.7)">R21</text>
<text x="182.4" y="90.7" transform="rotate(-90 182.4 90.7)">R22</text>
<text x="194.9" y="90.7" transform="rotate(-90 194.9 90.7)">R23</text>
<text x="207.3" y="90.7" transform="rotate(-90 207.3 90.7)">R24</text>
<text x="219.8" y="90.7" transform="rotate(-90 219.8 90.7)">R25</text>
<text x="232.2" y="90.7" transform="rotate(-90 232.2 90.7)">R26</text>
<text x="244.7" y="90.7" transform="rotate(-90 244.7 90.7)">R27</text>
<text x="257.1" y="90.7" transform="rotate(-90 257.1 90.7)">R28</text>
<text x="272.6" y="93.7">X2-1</text>
<text x="21.9" y="97.2">GPIO5</text>
<text x="85.9" y="97.2">GPIO16</text>
<text x="146.4" y="99">GPIO16</text>
<text x="160.6" y="99">BSS123</text>
<text x="160.6" y="97.2">Q1</text>
<text x="173" y="100.8">Q2</text>
<text x="272.6" y="97.2">X2-2</text>
<text x="272.6" y="100.8">X2-3</text>
<text x="33.2" y="107" transform="rotate(-90 33.2 107)">S1</text>
<text x="40.3" y="107" transform="rotate(-90 40.3 107)">S2</text>
<text x="79.4" y="105.2" transform="rotate(-90 79.4 105.2)">10K</text>
<text x="108.5" y="106.5">+24V</text>
<text x="114.8" y="106.5">+5V +3V3</text>
<text x="137.3" y="107.4">VCC</text>
<text x="146.4" y="106.1">GPIO12</text>
<text x="146.4" y="102.6">GPIO14</text>
<text x="173" y="102.6">BSS123</text>
<text x="185.5" y="106.1">BSS123</text>
<text x="185.5" y="104.3">Q3</text>
<text x="197.9" y="107.9">Q4</text>
<text x="272.6" y="104.3">X2-4</text>
<text x="272.6" y="107.9">X2-5</text>
<text x="36.8" y="110.6" transform="rotate(-90 36.8 110.6)">7914J-1-050</text>
<text x="79.5" y="108.8" transform="rotate(-90 79.5 108.8)">R5</text>
<text x="146.4" y="113.2">GPIO15</text>
<text x="146.4" y="109.7">GPIO13</text>
<text x="197.9" y="109.7">BSS123</text>
<text x="210.4" y="113.2">BSS123</text>
<text x="210.4" y="111.5">Q5</text>
<text x="272.6" y="111.5">X2-6</text>
<text x="32.6" y="118.6">GND</text>
<text x="73.5" y="118.6">GND</text>
<text x="146.4" y="116.8">GPIO2</text>
<text x="222.8" y="116.8">BSS123</text>
<text x="222.8" y="115">Q6</text>
<text x="235.3" y="118.6">Q7</text>
<text x="272.6" y="115">X2-7</text>
<text x="272.6" y="118.6">X2-8</text>
<text x="130.9" y="121.6">JP1</text>
<text x="146.4" y="120.3">GPIO0</text>
<text x="146.4" y="123.9">GPIO4</text>
<text x="235.3" y="120.3">BSS123</text>
<text x="247.7" y="123.9">BSS123</text>
<text x="247.7" y="122.1">Q8</text>
<text x="260.2" y="125.7">Q9</text>
<text x="272.6" y="122.1">X2-9</text>
<text x="20.1" y="129.2">modulo WIFI</text>
<text x="146.4" y="127.5">GPIO5</text>
<text x="260.2" y="127.5">BSS123</text>
<text x="29" y="141.7">RX</text>
<text x="29" y="143.5">TX</text>
<text x="50.4" y="139">X3</text>
<text x="194.4" y="138.1">GND</text>
<text x="107.3" y="148.8">Digital output</text>
<text x="30.8" y="152.3">GND</text>
<text x="20.1" y="157.7">porta seriale (programmazione)</text>
<text x="110.8" y="157.7">ADC</text>
<text x="133" y="160">10K R29</text>
<text x="153.5" y="157.7">X2-10</text>
<text x="127.5" y="167" transform="rotate(-90 127.5 167)">10K</text>
<text x="127.3" y="170.7" transform="rotate(-90 127.3 170.7)">R30</text>
<text x="155.3" y="168.3">ADC input range: 0V to 1V</text>
<text x="155.3" y="173.7">R29 / R30 = Uin - 1</text>
<text x="126.8" y="177.2">GND</text>
<text x="107.3" y="184.3">Analog input</text>
<text x="13" y="193.2">10.02.2021</text>
</g>
<g font-size="1.5" fill="#808080">
<text x="27.5" y="29.4">3</text>
<text x="27.5" y="27.7">4</text>
<text x="68.9" y="25.9">8</text>
<text x="68.9" y="29.4">5</text>
<text x="71.6" y="26.7">IN</text>
<text x="77.5" y="28.4">SENSE</text>
<text x="79.4" y="26.7">OUT</text>
<text x="84.4" y="25.9">1</text>
<text x="84.4" y="27.7">2</text>
<text x="27.5" y="33">1</text>
<text x="27.5" y="31.2">2</text>
<text x="71.6" y="30.2">SHDN</text>
<text x="74.7" y="32.5">GND</text>
<text x="75" y="34.3" transform="rotate(-90 75 34.3)">3</text>
<text x="76.8" y="34.3" transform="rotate(-90 76.8 34.3)">6</text>
<text x="78.6" y="34.3" transform="rotate(-90 78.6 34.3)">7</text>
<text x="79.5" y="32">BYP</text>
<text x="84.4" y="31.2">4</text>
<text x="261.8" y="35.5">2</text>
<text x="261.8" y="33.8">1</text>
<text x="261.8" y="40.9">5</text>
<text x="261.8" y="39.1">4</text>
<text x="261.8" y="37.3">3</text>
<text x="261.8" y="46.2">8</text>
<text x="261.8" y="44.4">7</text>
<text x="261.8" y="42.7">6</text>
<text x="261.8" y="48">9</text>
<text x="261.8" y="49.8">10</text>
<text x="261.8" y="51.5">11</text>
<text x="47.9" y="77.4">1</text>
<text x="69.8" y="77.4">8</text>
<text x="47.1" y="81">21</text>
<text x="47.1" y="82.8">14</text>
<text x="47.9" y="79.2">3</text>
<text x="52" y="78.2">RESET</text>
<text x="52" y="81.8">RXD</text>
<text x="52" y="80">EN</text>
<text x="52" y="83.5">SCLK</text>
<text x="63.4" y="78.2">VCC</text>
<text x="63.5" y="83.5">TXD</text>
<text x="69.8" y="82.8">22</text>
<text x="47.1" y="88.1">10</text>
<text x="47.1" y="86.3">13</text>
<text x="47.9" y="84.5">9</text>
<text x="52" y="88.9">MISO</text>
<text x="52" y="85.3">CS0</text>
<text x="52" y="87.1">MOSI</text>
<text x="63.4" y="87.1">ADC</text>
<text x="69.8" y="86.3">2</text>
<text x="69.8" y="89.9">6</text>
<text x="47.1" y="93.4">17</text>
<text x="47.1" y="91.7">18</text>
<text x="47.1" y="95.2">19</text>
<text x="52" y="94.2">IO2</text>
<text x="52" y="92.4">IO0</text>
<text x="52" y="96">IO4</text>
<text x="63.3" y="94.2">IO14</text>
<text x="63.3" y="90.6">IO12</text>
<text x="63.3" y="92.4">IO13</text>
<text x="63.3" y="96">IO15</text>
<text x="69.8" y="93.4">5</text>
<text x="69.8" y="91.7">7</text>
<text x="69.8" y="95.2">16</text>
<text x="47.1" y="97">20</text>
<text x="47.1" y="100.5">12</text>
<text x="47.2" y="98.8">11</text>
<text x="52" y="97.8">IO5</text>
<text x="52" y="99.5">IO9</text>
<text x="52" y="101.3">IO10</text>
<text x="63.2" y="101.3">GND</text>
<text x="63.3" y="97.8">IO16</text>
<text x="69.8" y="97">4</text>
<text x="69.8" y="100.5">15</text>
<text x="34.1" y="104.1" transform="rotate(-90 34.1 104.1)">3*2</text>
<text x="41.2" y="104.1" transform="rotate(-90 41.2 104.1)">3*2</text>
<text x="34.1" y="110.4" transform="rotate(-90 34.1 110.4)">1*2</text>
<text x="41.2" y="110.4" transform="rotate(-90 41.2 110.4)">1*2</text>
<text x="125.7" y="118.3">2</text>
<text x="125.7" y="116.5">4</text>
<text x="125.7" y="114.8">6</text>
<text x="134.2" y="118.3">1</text>
<text x="134.2" y="116.5">3</text>
<text x="134.2" y="114.8">5</text>
<text x="49.3" y="141.4">1</text>
<text x="49.3" y="143.2">2</text>
<text x="49.3" y="145">3</text>
</g>
</svg>
